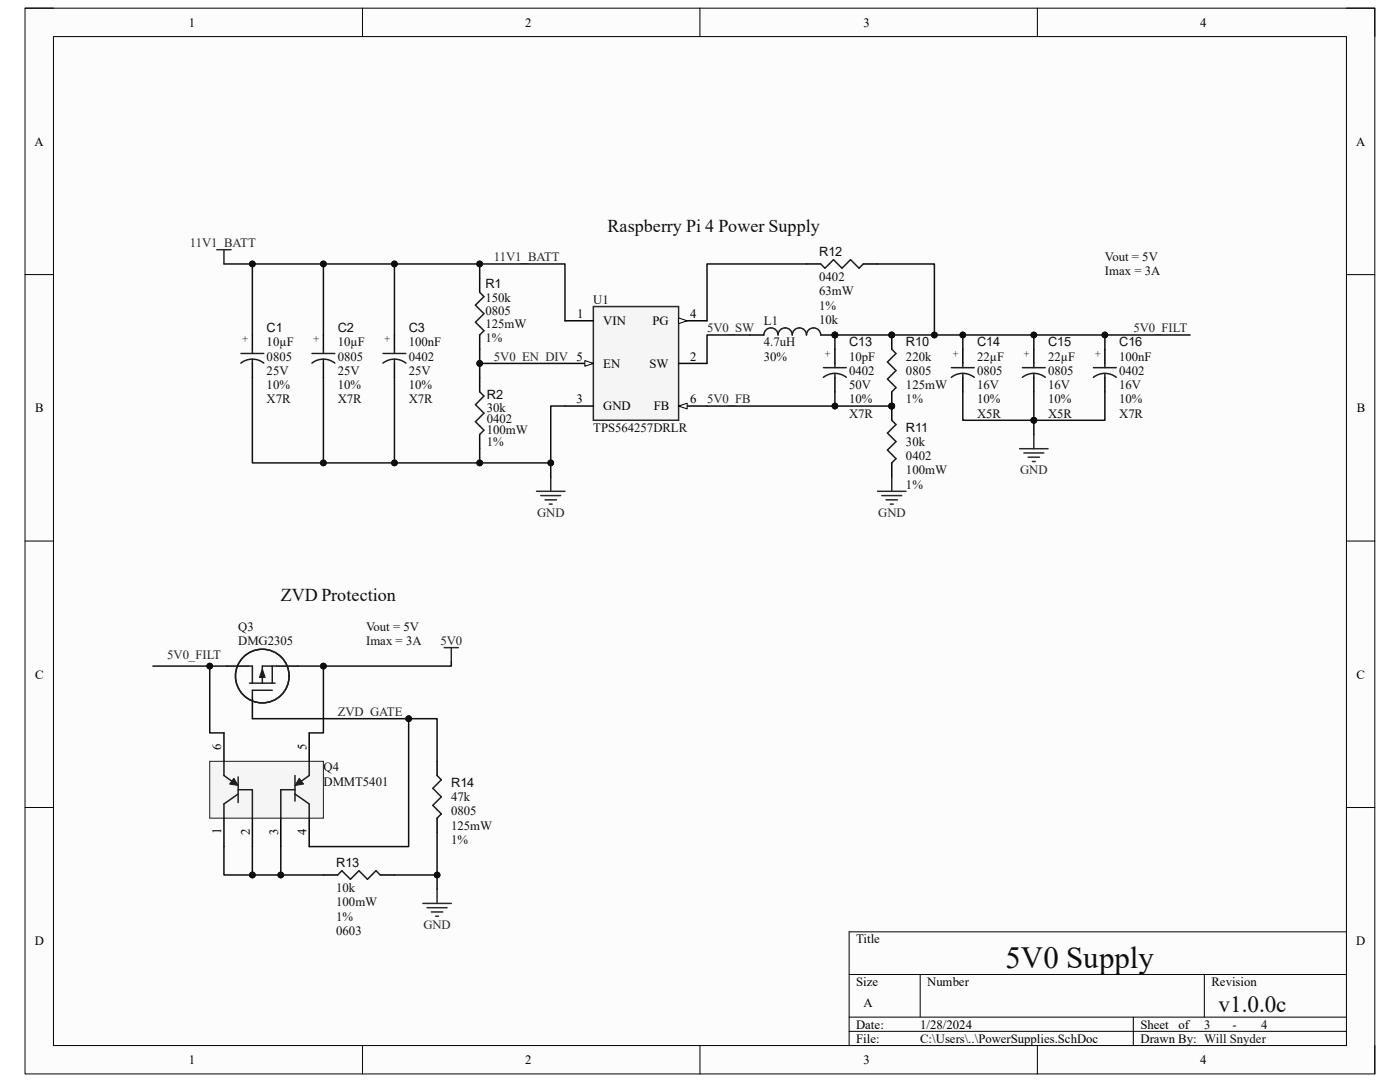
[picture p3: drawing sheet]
<svg xmlns="http://www.w3.org/2000/svg" width="279mm" height="216mm" viewBox="0 0 279 216" stroke-linecap="round" stroke-linejoin="round" font-family="sans-serif">
<path d="M5 1.6h269.4v212.7h-269.4z" fill-rule="evenodd" fill="#fcfcfc"/>
<path d="M5 1.6h269.4v212.7h-269.4z" fill="none" stroke="#000" stroke-width=".2"/>
<path d="M10.7 7.3h258v201.3h-258z" fill-rule="evenodd" fill="#fcfcfc"/>
<g fill="none" stroke="#000" stroke-width=".2">
<path d="M5 1.6h5.7M10.7 7.3h258v201.3h-258zM72.3 1.6v5.7M139.7 1.6v5.7M207 1.6v5.7M268.7 1.6h5.7v5.7M5 54.8h5.7M268.7 54.8h5.7M5 108h5.7M268.7 108h5.7M5 161.1h5.7M268.7 161.1h5.7"/>
<path d="M169.5 194.4h99.2M183.6 194.4v8.6M240.3 194.4v8.6M268.7 185.9h-99.2v22.7M72.3 208.6v5.7M139.7 208.6v5.7M169.5 203h99.2M169.5 205.8h99.2M207 208.6v5.7M226.2 203v5.6M274.4 208.6v5.7"/>
</g>
<path d="M43.3 49.8h2.8M44.7 49.8v2.9" fill="none" stroke="#262626" stroke-width=".3"/>
<path d="M95.7 55.5v2.8M95.7 66.8v2.9" fill="none" stroke="#000" stroke-width=".3"/>
<path d="M95.7 58.3l.9 .9-1.7 1.7 1.7 1.7-1.7 1.7 1.7 1.7-.9 .8" fill="none" stroke="#1c1c1c" stroke-width=".3"/>
<path d="M118.4 61.2h17v22.7h-17z" fill-rule="evenodd" fill="#f5f5f5"/>
<path d="M118.4 61.2h17v22.7h-17z" fill="none" stroke="#262626" stroke-width=".3"/>
<path d="M112.7 64h5.7M112.7 72.5h5.7" fill="none" stroke="#000" stroke-width=".3"/>
<path d="M116.7 72l1.7 .5-1.7 .6z" fill="#fbfbfb"/>
<path d="M116.7 72l1.7 .5-1.7 .6z" fill="none" stroke="#000" stroke-width=".2"/>
<path d="M135.4 81h5.7" fill="none" stroke="#000" stroke-width=".3"/>
<path d="M135.4 81l1.7-.5v1.1z" fill="#fbfbfb"/>
<path d="M135.4 81l1.7-.5v1.1z" fill="none" stroke="#000" stroke-width=".2"/>
<path d="M135.4 72.5h5.7M135.4 64h5.7" fill="none" stroke="#000" stroke-width=".3"/>
<path d="M135.4 63.4l1.7 .6-1.7 .6z" fill="#fbfbfb"/>
<path d="M135.4 63.4l1.7 .6-1.7 .6z" fill="none" stroke="#000" stroke-width=".2"/>
<path d="M50.4 66.8v2.9M50.4 72.5v2.9M64.5 66.8v2.9M64.5 72.5v2.9M78.7 66.8v2.9M78.7 72.5v2.9M95.7 75.4v2.8M220.5 69.7v2.8M220.5 75.4v2.8M95.7 86.7v2.8M112.7 81h5.7" fill="none" stroke="#000" stroke-width=".3"/>
<g fill="none" stroke="#1c1c1c" stroke-width=".3">
<path d="M48.1 70.5h4.5M50.4 69.7v.8M50.4 71.7v.8M52.6 72.5a3.7 3.7 0 0 0-4.5 0M62.3 70.5h4.5M64.5 69.7v.8M64.5 71.7v.8M66.8 72.5a3.7 3.7 0 0 0-4.6 0M76.5 70.5h4.5M78.7 69.7v.8M78.7 71.7v.8M81 72.5a3.7 3.7 0 0 0-4.6 0"/>
<path d="M95.7 78.2l.9 .8-1.7 1.7 1.7 1.7-1.7 1.7 1.7 1.7-.9 .9M218.2 73.4h4.6M220.5 72.5v.9M220.5 74.5v.9M222.8 75.3a3.7 3.7 0 0 0-4.6 0"/>
</g>
<path d="M107.1 98h5.6M107.9 98.9h4M108.8 99.7h2.2M109.9 95.2v2.8M109.6 100.6h.6" fill="none" stroke="#262626" stroke-width=".3"/>
<circle cx="178" cy="81" r=".57" fill="#0e0e0e"/>
<circle cx="178" cy="81" r=".57" fill="none" stroke="#0e0e0e" stroke-width=".2"/>
<path d="M178 81v2.9M178 92.4v2.8" fill="none" stroke="#000" stroke-width=".3"/>
<circle cx="178" cy="81" r=".57" fill="#0e0e0e"/>
<circle cx="178" cy="81" r=".57" fill="none" stroke="#0e0e0e" stroke-width=".2"/>
<path d="M163.8 52.7l.8 .8 1.7-1.7 1.7 1.7 1.7-1.7 1.7 1.7 .9-.8M178 83.9l.8 .8-1.7 1.7 1.7 1.7-1.7 1.7 1.7 1.7-.8 .9" fill="none" stroke="#1c1c1c" stroke-width=".3"/>
<path d="M175.1 98h5.7M176 98.9h3.9M176.8 99.7h2.3M178 95.2v2.8M177.7 100.6h.6" fill="none" stroke="#262626" stroke-width=".3"/>
<path d="M161 52.7h2.8M172.3 52.7h2.8" fill="none" stroke="#000" stroke-width=".3"/>
<circle cx="178" cy="81" r=".57" fill="#0e0e0e"/>
<circle cx="178" cy="81" r=".57" fill="none" stroke="#0e0e0e" stroke-width=".2"/>
<circle cx="178" cy="66.8" r=".57" fill="#0e0e0e"/>
<circle cx="178" cy="66.8" r=".57" fill="none" stroke="#0e0e0e" stroke-width=".2"/>
<path d="M178 78.2v2.8" fill="none" stroke="#000" stroke-width=".3"/>
<circle cx="178" cy="81" r=".57" fill="#0e0e0e"/>
<circle cx="178" cy="81" r=".57" fill="none" stroke="#0e0e0e" stroke-width=".2"/>
<path d="M178 66.8v2.9" fill="none" stroke="#000" stroke-width=".3"/>
<circle cx="178" cy="66.8" r=".57" fill="#0e0e0e"/>
<circle cx="178" cy="66.8" r=".57" fill="none" stroke="#0e0e0e" stroke-width=".2"/>
<path d="M178 69.7l.8 .8-1.7 1.7 1.7 1.7-1.7 1.7 1.7 1.7-.8 .9" fill="none" stroke="#1c1c1c" stroke-width=".3"/>
<circle cx="166.6" cy="66.8" r=".57" fill="#0e0e0e"/>
<circle cx="166.6" cy="66.8" r=".57" fill="none" stroke="#0e0e0e" stroke-width=".2"/>
<path d="M149.6 66.8h2.8M163.8 66.8h2.8" fill="none" stroke="#000" stroke-width=".3"/>
<circle cx="166.6" cy="66.8" r=".57" fill="#0e0e0e"/>
<circle cx="166.6" cy="66.8" r=".57" fill="none" stroke="#0e0e0e" stroke-width=".2"/>
<path d="M152.4 66.8a1.42 1.42 0 0 1 1.5-1.4 1.42 1.42 0 0 1 1.4 1.4 1.42 1.42 0 0 1 1.4-1.4 1.42 1.42 0 0 1 1.4 1.4 1.42 1.42 0 0 1 1.4-1.4 1.42 1.42 0 0 1 1.5 1.4 1.42 1.42 0 0 1 1.4-1.4 1.42 1.42 0 0 1 1.4 1.4M189.9 73.4h4.5M192.2 72.5v.9M192.2 74.5v.9M194.4 75.3a3.7 3.7 0 0 0-4.5 0M204.1 73.4h4.5M206.3 72.5v.9M206.3 74.5v.9M208.6 75.3a3.7 3.7 0 0 0-4.6 0" fill="none" stroke="#1c1c1c" stroke-width=".3"/>
<path d="M192.2 69.7v2.8M192.2 75.4v2.8M206.3 69.7v2.8M206.3 75.4v2.8" fill="none" stroke="#000" stroke-width=".3"/>
<path d="M203.5 89.5h5.7M204.3 90.4h4M205.2 91.2h2.3M206 92.1h.6M206.3 86.7v2.8M88.6 129.2h2.9M90.1 129.2v2.9" fill="none" stroke="#262626" stroke-width=".3"/>
<path d="M41.9 151.9h22.6v11.4h-22.6z" fill-rule="evenodd" fill="#f5f5f5"/>
<path d="M41.9 151.9h22.6v11.4h-22.6z" fill="none" stroke="#1c1c1c" stroke-width=".2"/>
<path d="M44.7 146.2v5.7M44.7 163.3v5.6M50.4 163.3v5.6" fill="none" stroke="#000" stroke-width=".3"/>
<path d="M44.7 154.7l2 1.5M47.5 155v5.1M47.5 158.4l-2.8 2" fill="none" stroke="#1c1c1c" stroke-width=".3"/>
<path d="M46.7 155.3l.8 1.4-1.7-.3z" fill="#1c1c1c"/>
<path d="M46.7 155.3l.8 1.4-1.7-.3z" fill="none" stroke="#1c1c1c" stroke-width=".2"/>
<path d="M61.7 146.2v5.7M56 163.3v5.6M61.7 163.3v5.6" fill="none" stroke="#000" stroke-width=".3"/>
<path d="M44.7 151.9v2.8M58.9 154.7v5.2M61.7 151.9v2.8M44.7 160.4v2.9" fill="none" stroke="#1c1c1c" stroke-width=".3"/>
<path d="M59.7 155.3l.9 1.1-1.7 .3z" fill="#1c1c1c"/>
<path d="M59.7 155.3l.9 1.1-1.7 .3z" fill="none" stroke="#1c1c1c" stroke-width=".2"/>
<g fill="none" stroke="#1c1c1c" stroke-width=".3">
<path d="M164.4 73.4h4.5M166.6 72.5v.9M166.6 74.5v.9M168.9 75.3a3.7 3.7 0 0 0-4.6 0M49.5 132.9h.9v3.4M49.8 136.3h5.1M50.4 137.7v1.4M55.2 132.9h-.9v3.4M47.5 157.6h2.9v5.7M58.9 158.4l2.8 2v2.9M58.9 157.6h-2.9v5.7M61.7 154.7l-2 1.5"/>
<path d="M87.2 154.7l.9 .9-1.7 1.7 1.7 1.7-1.7 1.7 1.7 1.7-.9 .9M67.4 174.6l.8-.9 1.7 1.8 1.7-1.8 1.7 1.8 1.7-1.8 .9 .9"/>
</g>
<path d="M166.6 69.7v2.8M166.6 75.4v2.8M45.3 132.9h4.2M50.4 139.1v4.3M55.2 132.9h4.2M87.2 151.9v2.8M64.5 174.6h2.9M75.9 174.6h2.8M87.2 163.3v2.8" fill="none" stroke="#000" stroke-width=".3"/>
<path d="M87.2 177.4v2.9M84.4 180.3h5.7M85.2 181.1h4M86.1 182h2.3M86.9 182.8h.6" fill="none" stroke="#262626" stroke-width=".3"/>
<path d="M52.4 133.5l.5 1.7h-1.1z" fill="#1c1c1c"/>
<path d="M52.4 133.5l.5 1.7h-1.1z" fill="none" stroke="#1c1c1c" stroke-width=".2"/>
<g fill="none" stroke="#1c1c1c" stroke-width=".3">
<path d="M50.4 137.7h3.9M54.3 132.9h-1.9v3.4"/>
<circle cx="52.3" cy="134.9" r="5.4"/>
<circle cx="52.4" cy="134.9" r="5.4"/>
</g>
<path d="M95.7 52.7v2.8" fill="none" stroke="#0e0e0e" stroke-width=".3"/>
<circle cx="95.7" cy="52.7" r=".57" fill="#0e0e0e"/>
<circle cx="95.7" cy="52.7" r=".57" fill="none" stroke="#0e0e0e" stroke-width=".2"/>
<path d="M95.7 69.7v2.8h17" fill="none" stroke="#0e0e0e" stroke-width=".3"/>
<circle cx="95.7" cy="72.5" r=".57" fill="#0e0e0e"/>
<circle cx="95.7" cy="72.5" r=".57" fill="none" stroke="#0e0e0e" stroke-width=".2"/>
<path d="M95.7 72.5v2.9" fill="none" stroke="#0e0e0e" stroke-width=".3"/>
<circle cx="95.7" cy="72.5" r=".57" fill="#0e0e0e"/>
<circle cx="95.7" cy="72.5" r=".57" fill="none" stroke="#0e0e0e" stroke-width=".2"/>
<path d="M112.7 81h-2.8v11.4h-14.2v-2.9" fill="none" stroke="#0e0e0e" stroke-width=".3"/>
<circle cx="109.9" cy="92.4" r=".57" fill="#0e0e0e"/>
<circle cx="109.9" cy="92.4" r=".57" fill="none" stroke="#0e0e0e" stroke-width=".2"/>
<circle cx="95.7" cy="92.4" r=".57" fill="#0e0e0e"/>
<circle cx="95.7" cy="92.4" r=".57" fill="none" stroke="#0e0e0e" stroke-width=".2"/>
<path d="M109.9 92.4v2.8" fill="none" stroke="#0e0e0e" stroke-width=".3"/>
<circle cx="109.9" cy="92.4" r=".57" fill="#0e0e0e"/>
<circle cx="109.9" cy="92.4" r=".57" fill="none" stroke="#0e0e0e" stroke-width=".2"/>
<path d="M78.7 52.7v14.1" fill="none" stroke="#0e0e0e" stroke-width=".3"/>
<circle cx="78.7" cy="52.7" r=".57" fill="#0e0e0e"/>
<circle cx="78.7" cy="52.7" r=".57" fill="none" stroke="#0e0e0e" stroke-width=".2"/>
<path d="M64.5 52.7v14.1" fill="none" stroke="#0e0e0e" stroke-width=".3"/>
<circle cx="64.5" cy="52.7" r=".57" fill="#0e0e0e"/>
<circle cx="64.5" cy="52.7" r=".57" fill="none" stroke="#0e0e0e" stroke-width=".2"/>
<path d="M50.4 52.7v14.1" fill="none" stroke="#0e0e0e" stroke-width=".3"/>
<circle cx="50.4" cy="52.7" r=".57" fill="#0e0e0e"/>
<circle cx="50.4" cy="52.7" r=".57" fill="none" stroke="#0e0e0e" stroke-width=".2"/>
<path d="M64.5 75.4v17" fill="none" stroke="#0e0e0e" stroke-width=".3"/>
<circle cx="64.5" cy="92.4" r=".57" fill="#0e0e0e"/>
<circle cx="64.5" cy="92.4" r=".57" fill="none" stroke="#0e0e0e" stroke-width=".2"/>
<path d="M78.7 75.4v17" fill="none" stroke="#0e0e0e" stroke-width=".3"/>
<circle cx="78.7" cy="92.4" r=".57" fill="#0e0e0e"/>
<circle cx="78.7" cy="92.4" r=".57" fill="none" stroke="#0e0e0e" stroke-width=".2"/>
<path d="M206.3 78.2v5.7" fill="none" stroke="#0e0e0e" stroke-width=".3"/>
<circle cx="206.3" cy="83.9" r=".57" fill="#0e0e0e"/>
<circle cx="206.3" cy="83.9" r=".57" fill="none" stroke="#0e0e0e" stroke-width=".2"/>
<path d="M206.3 83.9v2.8" fill="none" stroke="#0e0e0e" stroke-width=".3"/>
<circle cx="206.3" cy="83.9" r=".57" fill="#0e0e0e"/>
<circle cx="206.3" cy="83.9" r=".57" fill="none" stroke="#0e0e0e" stroke-width=".2"/>
<path d="M206.3 66.8v2.9" fill="none" stroke="#0e0e0e" stroke-width=".3"/>
<circle cx="206.3" cy="66.8" r=".57" fill="#0e0e0e"/>
<circle cx="206.3" cy="66.8" r=".57" fill="none" stroke="#0e0e0e" stroke-width=".2"/>
<path d="M175.1 52.7h11.4v14.1" fill="none" stroke="#0e0e0e" stroke-width=".3"/>
<circle cx="186.5" cy="66.8" r=".57" fill="#0e0e0e"/>
<circle cx="186.5" cy="66.8" r=".57" fill="none" stroke="#0e0e0e" stroke-width=".2"/>
<path d="M161 52.7h-19.9v11.3M192.2 66.8v2.9" fill="none" stroke="#0e0e0e" stroke-width=".3"/>
<circle cx="192.1" cy="66.8" r=".57" fill="#0e0e0e"/>
<circle cx="192.1" cy="66.8" r=".57" fill="none" stroke="#0e0e0e" stroke-width=".2"/>
<path d="M220.5 66.8v2.9" fill="none" stroke="#0e0e0e" stroke-width=".3"/>
<circle cx="220.5" cy="66.8" r=".57" fill="#0e0e0e"/>
<circle cx="220.5" cy="66.8" r=".57" fill="none" stroke="#0e0e0e" stroke-width=".2"/>
<path d="M81.6 143.4h5.6v8.5" fill="none" stroke="#0e0e0e" stroke-width=".3"/>
<circle cx="81.6" cy="143.4" r=".57" fill="#0e0e0e"/>
<circle cx="81.6" cy="143.4" r=".57" fill="none" stroke="#0e0e0e" stroke-width=".2"/>
<path d="M149.6 66.8h-8.5v5.7M166.6 78.2v2.8" fill="none" stroke="#0e0e0e" stroke-width=".3"/>
<circle cx="166.6" cy="81" r=".57" fill="#0e0e0e"/>
<circle cx="166.6" cy="81" r=".57" fill="none" stroke="#0e0e0e" stroke-width=".2"/>
<path d="M166.6 66.8v2.9" fill="none" stroke="#0e0e0e" stroke-width=".3"/>
<circle cx="166.6" cy="66.8" r=".57" fill="#0e0e0e"/>
<circle cx="166.6" cy="66.8" r=".57" fill="none" stroke="#0e0e0e" stroke-width=".2"/>
<path d="M50.4 168.9v5.7" fill="none" stroke="#0e0e0e" stroke-width=".3"/>
<circle cx="50.4" cy="174.6" r=".57" fill="#0e0e0e"/>
<circle cx="50.4" cy="174.6" r=".57" fill="none" stroke="#0e0e0e" stroke-width=".2"/>
<path d="M56 168.9v5.7" fill="none" stroke="#0e0e0e" stroke-width=".3"/>
<circle cx="56" cy="174.6" r=".57" fill="#0e0e0e"/>
<circle cx="56" cy="174.6" r=".57" fill="none" stroke="#0e0e0e" stroke-width=".2"/>
<path d="M41.9 132.9v13.3h2.8" fill="none" stroke="#0e0e0e" stroke-width=".3"/>
<circle cx="41.9" cy="132.9" r=".57" fill="#0e0e0e"/>
<circle cx="41.9" cy="132.9" r=".57" fill="none" stroke="#0e0e0e" stroke-width=".2"/>
<path d="M78.7 174.6h8.5" fill="none" stroke="#0e0e0e" stroke-width=".3"/>
<circle cx="87.2" cy="174.6" r=".57" fill="#0e0e0e"/>
<circle cx="87.2" cy="174.6" r=".57" fill="none" stroke="#0e0e0e" stroke-width=".2"/>
<path d="M44.7 52.7h68v11.3" fill="none" stroke="#0e0e0e" stroke-width=".3"/>
<circle cx="95.7" cy="52.7" r=".57" fill="#0e0e0e"/>
<circle cx="95.7" cy="52.7" r=".57" fill="none" stroke="#0e0e0e" stroke-width=".2"/>
<circle cx="78.7" cy="52.7" r=".57" fill="#0e0e0e"/>
<circle cx="78.7" cy="52.7" r=".57" fill="none" stroke="#0e0e0e" stroke-width=".2"/>
<circle cx="64.5" cy="52.7" r=".57" fill="#0e0e0e"/>
<circle cx="64.5" cy="52.7" r=".57" fill="none" stroke="#0e0e0e" stroke-width=".2"/>
<circle cx="50.4" cy="52.7" r=".57" fill="#0e0e0e"/>
<circle cx="50.4" cy="52.7" r=".57" fill="none" stroke="#0e0e0e" stroke-width=".2"/>
<path d="M50.4 75.4v17h45.3" fill="none" stroke="#0e0e0e" stroke-width=".3"/>
<circle cx="64.5" cy="92.4" r=".57" fill="#0e0e0e"/>
<circle cx="64.5" cy="92.4" r=".57" fill="none" stroke="#0e0e0e" stroke-width=".2"/>
<circle cx="78.7" cy="92.4" r=".57" fill="#0e0e0e"/>
<circle cx="78.7" cy="92.4" r=".57" fill="none" stroke="#0e0e0e" stroke-width=".2"/>
<circle cx="95.7" cy="92.4" r=".57" fill="#0e0e0e"/>
<circle cx="95.7" cy="92.4" r=".57" fill="none" stroke="#0e0e0e" stroke-width=".2"/>
<path d="M141.1 81h36.9" fill="none" stroke="#0e0e0e" stroke-width=".3"/>
<circle cx="178" cy="81" r=".57" fill="#0e0e0e"/>
<circle cx="178" cy="81" r=".57" fill="none" stroke="#0e0e0e" stroke-width=".2"/>
<circle cx="166.6" cy="81" r=".57" fill="#0e0e0e"/>
<circle cx="166.6" cy="81" r=".57" fill="none" stroke="#0e0e0e" stroke-width=".2"/>
<path d="M166.6 66.8h70.9" fill="none" stroke="#0e0e0e" stroke-width=".3"/>
<circle cx="166.6" cy="66.8" r=".57" fill="#0e0e0e"/>
<circle cx="166.6" cy="66.8" r=".57" fill="none" stroke="#0e0e0e" stroke-width=".2"/>
<circle cx="178" cy="66.8" r=".57" fill="#0e0e0e"/>
<circle cx="178" cy="66.8" r=".57" fill="none" stroke="#0e0e0e" stroke-width=".2"/>
<circle cx="186.5" cy="66.8" r=".57" fill="#0e0e0e"/>
<circle cx="186.5" cy="66.8" r=".57" fill="none" stroke="#0e0e0e" stroke-width=".2"/>
<circle cx="192.1" cy="66.8" r=".57" fill="#0e0e0e"/>
<circle cx="192.1" cy="66.8" r=".57" fill="none" stroke="#0e0e0e" stroke-width=".2"/>
<circle cx="206.3" cy="66.8" r=".57" fill="#0e0e0e"/>
<circle cx="206.3" cy="66.8" r=".57" fill="none" stroke="#0e0e0e" stroke-width=".2"/>
<circle cx="220.5" cy="66.8" r=".57" fill="#0e0e0e"/>
<circle cx="220.5" cy="66.8" r=".57" fill="none" stroke="#0e0e0e" stroke-width=".2"/>
<path d="M192.2 78.2v5.7h28.3v-5.7" fill="none" stroke="#0e0e0e" stroke-width=".3"/>
<circle cx="206.3" cy="83.9" r=".57" fill="#0e0e0e"/>
<circle cx="206.3" cy="83.9" r=".57" fill="none" stroke="#0e0e0e" stroke-width=".2"/>
<path d="M50.4 143.4h31.2v25.5h-19.9" fill="none" stroke="#0e0e0e" stroke-width=".3"/>
<circle cx="81.6" cy="143.4" r=".57" fill="#0e0e0e"/>
<circle cx="81.6" cy="143.4" r=".57" fill="none" stroke="#0e0e0e" stroke-width=".2"/>
<path d="M64.5 132.9v13.3h-2.8" fill="none" stroke="#0e0e0e" stroke-width=".3"/>
<circle cx="64.5" cy="132.9" r=".57" fill="#0e0e0e"/>
<circle cx="64.5" cy="132.9" r=".57" fill="none" stroke="#0e0e0e" stroke-width=".2"/>
<path d="M30.5 132.9h14.8" fill="none" stroke="#0e0e0e" stroke-width=".3"/>
<circle cx="41.9" cy="132.9" r=".57" fill="#0e0e0e"/>
<circle cx="41.9" cy="132.9" r=".57" fill="none" stroke="#0e0e0e" stroke-width=".2"/>
<path d="M44.7 168.9v5.7h19.8" fill="none" stroke="#0e0e0e" stroke-width=".3"/>
<circle cx="56" cy="174.6" r=".57" fill="#0e0e0e"/>
<circle cx="56" cy="174.6" r=".57" fill="none" stroke="#0e0e0e" stroke-width=".2"/>
<circle cx="50.4" cy="174.6" r=".57" fill="#0e0e0e"/>
<circle cx="50.4" cy="174.6" r=".57" fill="none" stroke="#0e0e0e" stroke-width=".2"/>
<path d="M90.1 132.1v.8h-30.7" fill="none" stroke="#0e0e0e" stroke-width=".3"/>
<circle cx="64.5" cy="132.9" r=".57" fill="#0e0e0e"/>
<circle cx="64.5" cy="132.9" r=".57" fill="none" stroke="#0e0e0e" stroke-width=".2"/>
<path d="M87.2 166.1v11.3" fill="none" stroke="#0e0e0e" stroke-width=".3"/>
<circle cx="87.2" cy="174.6" r=".57" fill="#0e0e0e"/>
<circle cx="87.2" cy="174.6" r=".57" fill="none" stroke="#0e0e0e" stroke-width=".2"/>
<text font-size="6.1" fill="#0e0e0e" x="200.7" y="193.1">5V0 Supply</text>
<text font-size="4.6" fill="#0e0e0e" x="243.2" y="202">v1.0.0c</text>
<g font-size="3.6" fill="#0e0e0e">
<text x="121.2" y="46.2">Raspberry Pi 4 Power Supply</text>
<text x="56" y="119.9">ZVD Protection</text>
</g>
<g font-size="2.5">
<text x="37.7" y="5.3">1</text>
<text x="104.8" y="5.3">2</text>
<text x="172.3" y="5.3">3</text>
<text x="239.5" y="5.3">4</text>
<text x="6.9" y="29.1">A</text>
<text x="270.6" y="29.1">A</text>
<text x="115.2" y="63.5">1</text>
<text x="120.4" y="64.9">VIN</text>
<text x="130.2" y="64.9">PG</text>
<text x="137.7" y="63.5">4</text>
<text x="137.7" y="72">2</text>
<text x="120.4" y="73.4">EN</text>
<text x="129.6" y="73.4">SW</text>
<text x="7" y="82.3">B</text>
<text x="115.1" y="80.5">3</text>
<text x="120.4" y="81.9">GND</text>
<text x="130.5" y="81.9">FB</text>
<text x="137.7" y="80.5">6</text>
<text x="270.8" y="82.3">B</text>
<text x="7" y="135.4">C</text>
<text x="270.7" y="135.4">C</text>
<text x="44.2" y="149.6" transform="rotate(-90 44.2 149.6)">6</text>
<text x="61.2" y="149.6" transform="rotate(-90 61.2 149.6)">5</text>
<text x="44.2" y="166.5" transform="rotate(-90 44.2 166.5)">1</text>
<text x="49.8" y="166.7" transform="rotate(-90 49.8 166.7)">2</text>
<text x="55.5" y="166.6" transform="rotate(-90 55.5 166.6)">3</text>
<text x="61.2" y="166.7" transform="rotate(-90 61.2 166.7)">4</text>
<text x="6.9" y="188.6">D</text>
<text x="170.9" y="188.2">Title</text>
<text x="270.7" y="188.6">D</text>
<text x="170.9" y="196.7">Size</text>
<text x="185" y="196.7">Number</text>
<text x="241.8" y="196.7">Revision</text>
<text x="172.3" y="201">A</text>
<text x="170.9" y="205.2">Date:</text>
<text x="170.9" y="208.1">File:</text>
<text x="183.6" y="205.2">1/28/2024</text>
<text x="183.7" y="208.1">C:\Users\..\PowerSupplies.SchDoc</text>
<text x="227.6" y="205.2">Sheet</text>
<text x="227.6" y="208.1">Drawn By: Will Snyder</text>
<text x="235.2" y="205.2">of</text>
<text x="37.7" y="212.3">1</text>
<text x="104.8" y="212.3">2</text>
<text x="172.3" y="212.3">3</text>
<text x="239.5" y="212.3">4</text>
</g>
<g font-size="2.5" fill="#262626">
<text x="37.9" y="49.3">11V1_BATT</text>
<text x="98.6" y="52.1">11V1_BATT</text>
<text x="98.6" y="72">5V0_EN_DIV 5</text>
<text x="141.1" y="66.3">5V0_SW</text>
<text x="226.2" y="66.3">5V0_FILT</text>
<text x="141.1" y="80.5">5V0_FB</text>
<text x="203.6" y="94.7">GND</text>
<text x="107.2" y="103.2">GND</text>
<text x="175.3" y="103.2">GND</text>
<text x="33.4" y="131.5">5V0_FILT</text>
<text x="87.9" y="128.7">5V0</text>
<text x="67.4" y="142.9">ZVD_GATE</text>
<text x="84.5" y="185.4">GND</text>
</g>
<g font-size="2.5" fill="#0e0e0e">
<text x="163.5" y="51">R12</text>
<text x="220.5" y="52.1">Vout = 5V</text>
<text x="96.9" y="57.5">R1</text>
<text x="163.5" y="56.1">0402</text>
<text x="163.5" y="58.9">63mW</text>
<text x="220.5" y="54.9">Imax = 3A</text>
<text x="96.9" y="65.4">125mW</text>
<text x="96.9" y="60.3">150k</text>
<text x="96.9" y="62.9">0805</text>
<text x="118.4" y="60.6">U1</text>
<text x="152.4" y="64.9">L1</text>
<text x="163.5" y="61.8">1%</text>
<text x="163.5" y="64.6">10k</text>
<text x="53.2" y="69.1">10µF</text>
<text x="53.2" y="72">0805</text>
<text x="53.2" y="66.3">C1</text>
<text x="67.4" y="69.1">10µF</text>
<text x="67.4" y="72">0805</text>
<text x="67.4" y="66.3">C2</text>
<text x="81.6" y="72">0402</text>
<text x="81.6" y="69.1">100nF</text>
<text x="81.6" y="66.3">C3</text>
<text x="96.9" y="68.3">1%</text>
<text x="152.4" y="69.1">4.7uH</text>
<text x="152.4" y="72">30%</text>
<text x="169.5" y="72">10pF</text>
<text x="169.5" y="69.1">C13</text>
<text x="180.8" y="72">220k</text>
<text x="180.8" y="69.1">R10</text>
<text x="195" y="72">22µF</text>
<text x="195" y="69.1">C14</text>
<text x="209.2" y="72">22µF</text>
<text x="209.2" y="69.1">C15</text>
<text x="223.4" y="72">100nF</text>
<text x="223.4" y="69.1">C16</text>
<text x="53.2" y="74.8">25V</text>
<text x="53.2" y="77.6">10%</text>
<text x="67.4" y="74.8">25V</text>
<text x="67.4" y="77.6">10%</text>
<text x="81.6" y="77.6">10%</text>
<text x="81.6" y="74.8">25V</text>
<text x="169.5" y="74.8">0402</text>
<text x="169.5" y="77.6">50V</text>
<text x="180.8" y="77.6">125mW</text>
<text x="180.8" y="74.8">0805</text>
<text x="195" y="77.6">16V</text>
<text x="195" y="74.8">0805</text>
<text x="209.2" y="77.6">16V</text>
<text x="209.2" y="74.8">0805</text>
<text x="223.4" y="74.8">0402</text>
<text x="223.4" y="77.6">16V</text>
<text x="53.2" y="80.5">X7R</text>
<text x="67.4" y="80.5">X7R</text>
<text x="81.6" y="80.5">X7R</text>
<text x="97.2" y="82.2">30k</text>
<text x="97.2" y="79.6">R2</text>
<text x="169.5" y="80.5">10%</text>
<text x="169.5" y="83.3">X7R</text>
<text x="180.8" y="80.5">1%</text>
<text x="195" y="83.3">X5R</text>
<text x="195" y="80.5">10%</text>
<text x="209.2" y="83.3">X5R</text>
<text x="209.2" y="80.5">10%</text>
<text x="223.4" y="80.5">10%</text>
<text x="223.4" y="83.3">X7R</text>
<text x="97.2" y="84.5">0402</text>
<text x="97.2" y="86.7">100mW</text>
<text x="97.2" y="89">1%</text>
<text x="118.4" y="86.1">TPS564257DRLR</text>
<text x="180.8" y="89">30k</text>
<text x="180.8" y="86.1">R11</text>
<text x="180.8" y="91.8">0402</text>
<text x="180.8" y="94.7">100mW</text>
<text x="180.8" y="97.5">1%</text>
<text x="47.5" y="125.9">Q3</text>
<text x="73.1" y="125.9">Vout = 5V</text>
<text x="47.5" y="128.7">DMG2305</text>
<text x="73.1" y="128.7">Imax = 3A</text>
<text x="64.6" y="153.9">Q4</text>
<text x="64.6" y="156.8">DMMT5401</text>
<text x="90" y="159.9">47k</text>
<text x="90" y="157.1">R14</text>
<text x="90" y="162.7">0805</text>
<text x="90" y="165.5">125mW</text>
<text x="67.1" y="172.9">R13</text>
<text x="90" y="168.4">1%</text>
<text x="67.1" y="178">10k</text>
<text x="67.1" y="180.8">100mW</text>
<text x="67.1" y="183.7">1%</text>
<text x="67.1" y="186.5">0603</text>
<text x="240.3" y="205.2">3</text>
<text x="246" y="205.2">-</text>
<text x="251.7" y="205.2">4</text>
</g>
<g font-size="2">
<text x="48.3" y="67.1" transform="rotate(90 48.3 67.1)">+</text>
<text x="62.4" y="67.1" transform="rotate(90 62.4 67.1)">+</text>
<text x="76.6" y="67.1" transform="rotate(90 76.6 67.1)">+</text>
<text x="164.5" y="70" transform="rotate(90 164.5 70)">+</text>
<text x="190" y="70" transform="rotate(90 190 70)">+</text>
<text x="204.2" y="70" transform="rotate(90 204.2 70)">+</text>
<text x="218.4" y="70" transform="rotate(90 218.4 70)">+</text>
</g>
</svg>
